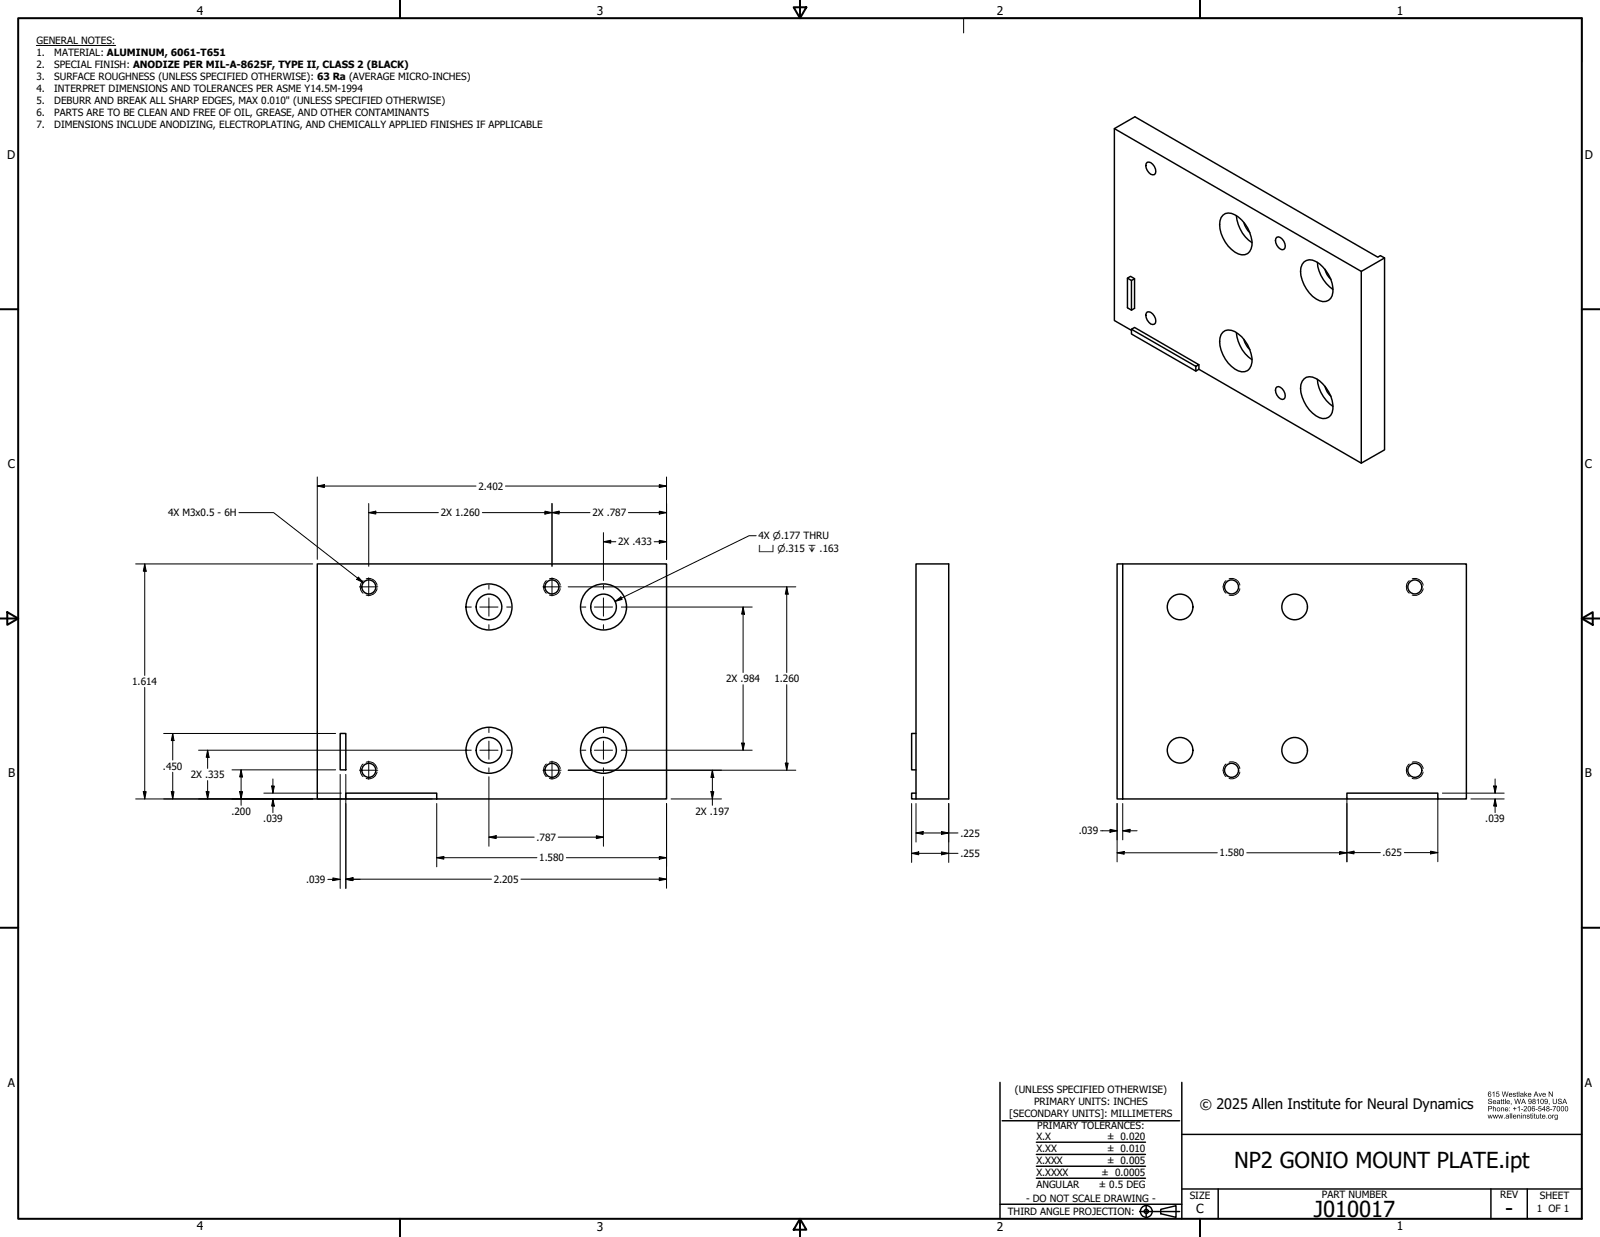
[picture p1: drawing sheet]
<svg xmlns="http://www.w3.org/2000/svg" width="559mm" height="432mm" viewBox="0 0 559 432" stroke-linecap="round" stroke-linejoin="round" font-family="sans-serif">
<!-- layer: Hidden Narrow (ANSI) -->
<g fill="none" stroke="#000" stroke-width=".35">
<path d="M126.8 202.7a2.87 2.87 0 0 0 0 4.4M127.9 202.1a2.94 2.94 0 0 1 3.8 2.2M131.7 205.5a2.94 2.94 0 0 1-3.8 2.2M190.8 202.7a2.87 2.87 0 0 0 0 4.4M191.9 202.1a2.85 2.85 0 0 1 3.7 2.2M195.6 205.5a2.85 2.85 0 0 1-3.7 2.2M428.2 202.7a2.87 2.87 0 0 0 0 4.4M429.3 202.1a2.85 2.85 0 0 1 3.7 2.2M433 205.5a2.85 2.85 0 0 1-3.7 2.2M492.2 202.7a2.87 2.87 0 0 0 0 4.4M493.2 202.1a2.94 2.94 0 0 1 3.8 2.2M497 205.5a2.94 2.94 0 0 1-3.8 2.2"/>
<path d="M126.8 266.7a2.87 2.87 0 0 0 0 4.4M127.9 266.1a2.84 2.84 0 0 1 3.8 2.2M131.7 269.5a2.94 2.94 0 0 1-3.8 2.2M190.8 266.7a2.87 2.87 0 0 0 0 4.4M191.9 266.1a2.76 2.76 0 0 1 3.7 2.2M195.6 269.5a2.85 2.85 0 0 1-3.7 2.2M428.2 266.7a2.87 2.87 0 0 0 0 4.4M429.3 266.1a2.76 2.76 0 0 1 3.7 2.2M433 269.5a2.85 2.85 0 0 1-3.7 2.2M492.2 266.7a2.87 2.87 0 0 0 0 4.4M493.2 266.1a2.84 2.84 0 0 1 3.8 2.2M497 269.5a2.94 2.94 0 0 1-3.8 2.2"/>
</g>
<!-- layer: Visible (ANSI) -->
<g fill="none" stroke="#000" stroke-width=".51">
<path d="M389.2 44.9l86.2 49.8 8.2-4.7M400.7 56.6a2.89 2.89 0 0 1 2.5 4.4 2.89 2.89 0 0 1-2.5-4.4zM427.1 75.1a3.4 3.4 0 0 1 4.2-.1 12.2 12.2 0 0 1 6 10.6 3.3 3.3 0 0 1-4.8 3 11.8 11.8 0 0 1-6.4-11.5l.4-1.2zM431.8 75.2a12.9 12.9 0 0 0 5.5 9.5M434.4 77.7l.8 1.9 1.3 1.6M393.8 97.1l1.4 .8 1-.6v10.3l-1 .7v-10.4M396.2 97.3l-1.4-.8-1 .6v10.3l1.4 .9M446 82.8a2.44 2.44 0 0 1 2.8 2.3v1.5l-.4 .5a2.44 2.44 0 0 1-2.8-2.3v-1.6zM455.4 91.4a3.4 3.4 0 0 1 4.2-.1 11.8 11.8 0 0 1 5.7 11.9 3.4 3.4 0 0 1-5.7 1.1 12.1 12.1 0 0 1-5.3-10.9zM460.1 91.6a12.5 12.5 0 0 0 5.4 9.4M462.7 94a7 7 0 0 0 2.1 3.5M475.4 94.7v67"/>
<path d="M395.2 114.9l1-.6 22.5 13-1.1 .6zM395.2 114.9v1.7l22.4 12.9M395.2 115.3l-6-3.4v-67l7.2-4.1 84.8 49 .9-.6 1.5 .8v67l-8.2 4.7-56.7-32.8M400.7 108.9a3 3 0 0 1 2.8 3.9l-.3 .4a2.91 2.91 0 0 1-2.9-3.9zM427.1 116a3.9 3.9 0 0 1 5.4 .6 12.4 12.4 0 0 1 4.8 9.8 3.3 3.3 0 0 1-4.8 3.1 11.8 11.8 0 0 1-6.4-11.6l.4-1.1zM431.8 116.1a12.9 12.9 0 0 0 5.5 9.4M434.4 118.4a8.2 8.2 0 0 0 2.1 3.6M418.7 127.3v1.6l-1.1 .6v-1.6M446 135.1a2.44 2.44 0 0 1 2.8 2.3v1.5l-.4 .4a2.44 2.44 0 0 1-2.8-2.3v-1.5zM455.4 132.3a3.4 3.4 0 0 1 4.2-.2 11.8 11.8 0 0 1 5.7 11.9 3.4 3.4 0 0 1-5.7 1.2 12.3 12.3 0 0 1-5.3-11zM460.1 132.4a12.5 12.5 0 0 0 5.4 9.5M462.7 134.8a7 7 0 0 0 2.1 3.6"/>
<path d="M319.9 196.8h11.4v82.1h-11.4zM390.1 196.8h2v82.1h-2zM392.1 196.8h120v82.1h-9.9M118.8 256h2v12.7h-2zM319.9 256h-1.5v12.7h1.5M120.8 276.9h31.7v2h-31.7zM120.8 278.9h-10v-82.1h122v82.1h-80.3M319.9 276.9h-1.5v2h1.5M392.1 278.9h78.3M470.4 276.9h31.8v2h-31.8z"/>
<circle cx="128.8" cy="204.9" r="2.44"/>
<circle cx="170.8" cy="211.9" r="4.5"/>
<circle cx="170.8" cy="211.9" r="8"/>
<circle cx="192.8" cy="204.9" r="2.44"/>
<circle cx="210.8" cy="211.9" r="4.5"/>
<circle cx="210.8" cy="211.9" r="8"/>
<circle cx="412.1" cy="211.9" r="4.5"/>
<circle cx="430.1" cy="204.9" r="2.44"/>
<circle cx="452.2" cy="211.9" r="4.5"/>
<circle cx="494.1" cy="204.9" r="2.44"/>
<circle cx="128.8" cy="268.9" r="2.44"/>
<circle cx="170.8" cy="261.9" r="4.5"/>
<circle cx="170.8" cy="261.9" r="8"/>
<circle cx="192.8" cy="268.9" r="2.44"/>
<circle cx="210.8" cy="261.9" r="4.5"/>
<circle cx="210.8" cy="261.9" r="8"/>
<circle cx="412.1" cy="261.9" r="4.5"/>
<circle cx="430.1" cy="268.9" r="2.44"/>
<circle cx="452.2" cy="261.9" r="4.5"/>
<circle cx="494.1" cy="268.9" r="2.44"/>
</g>
<!-- layer: Border (ANSI) -->
<g fill="none" stroke="#000" stroke-width=".7">
<path d="M139.7 0v6.3M279.4 0v6.3M419.1 0v6.3M6.4 6.3h546v419.1h-546zM277.2 2.5h4.4l-2.2 3.8zM0 107.9h6.3M552.4 107.9h6.4M0 215.9h6.3M2.5 213.7l3.8 2.2-3.8 2.2zM552.4 215.9h6.4M552.5 215.9l3.8-2.2v4.4zM0 323.8h6.3"/>
<path d="M552.4 323.8h6.4M139.7 425.4v6.4M279.4 425.4v6.4M279.4 425.4l2.2 3.9h-4.4zM419.1 425.4v6.4"/>
</g>
<!-- layer: Title (ANSI) -->
<g fill="none" stroke="#000" stroke-width=".51">
<path d="M349.2 377.8v47.6M412.7 377.8v47.6M350 391.2h62M361.9 398.7h38.1M412.7 396h139.7M361.9 403h38.1M361.9 411.3h38.1M361.9 407.1h38.1M412.7 415h139.7M425.4 415v10.4M520.7 415v10.4M533.4 415v10.4"/>
<path d="M349.2 420.4h63.5M398 422.9h14M400.3 420.6v4.6M405.4 422.1l5.3-1.2v4l-5.3-1.2z"/>
<circle cx="400.3" cy="422.9" r="2.06"/>
<circle cx="400.3" cy="422.9" r=".73"/>
</g>
<!-- layer: Symbol (ANSI) -->
<path d="M12.7 15.9h27.7M336.5 11.5v-5.2h215.9v15.5M83.4 178.9h12.2l31.3 24.5M264.1 187h-2.5l-46.8 22.9M125.2 201.4l1.7 2-2.3-1.2zM214.8 209.9l2.1-1.6 .4 .9z" fill="none" stroke="#000" stroke-width=".35"/>
<!-- layer: Center Mark (ANSI) -->
<g fill="none" stroke="#000" stroke-width=".35">
<path d="M125.6 204.9h6.4M128.8 201.7v6.3M163.1 211.9h1.5M167.6 211.9h6.3M170.8 204.2v1.5M170.8 208.7v6.4M170.8 218.1v1.4M177 211.9h1.4M189.6 204.9h6.4M192.8 201.7v6.3M203.1 211.9h1.5M207.6 211.9h6.3"/>
<path d="M210.8 204.2v1.5M210.8 208.7v6.4M210.8 218.1v1.4M217 211.9h1.4M170.8 254.2v1.5M170.8 258.7v6.3M210.8 254.2v1.5M210.8 258.7v6.3M125.6 268.9h6.4M128.8 265.7v6.3M163.1 261.9h1.5M167.6 261.9h6.3"/>
<path d="M170.8 268v1.6M177 261.9h1.4M189.6 268.9h6.4M192.8 265.7v6.3M203.1 261.9h1.5M207.6 261.9h6.3M210.8 268v1.6M217 261.9h1.4"/>
</g>
<!-- layer: Dimension (ANSI) -->
<g fill="none" stroke="#000" stroke-width=".35">
<path d="M110.8 169.7l2.5-.5v1zM110.8 169.7h55.4M110.8 166.5v28.8M128.8 178.9l2.5-.5v1.1zM128.8 178.9h24.3M128.8 175.8v21.9M168.5 178.9h37.6M176.5 169.7h56.3M190.3 178.4l2.5 .5-2.5 .6zM192.8 175.8v21.9M192.8 178.9l2.5-.5v1.1zM219.5 178.9h13.3"/>
<path d="M230.3 178.4l2.5 .5-2.5 .6zM230.3 169.2l2.5 .5-2.5 .5zM232.8 166.5v28.8M47.4 196.8h61.8M50.5 196.9v38.9M50.5 196.9l.6 2.5h-1.1zM210.8 185.9v16.7M210.8 189.1l2.5-.5v1zM210.8 189.1h4.3M228.5 189.1h4.3M230.3 188.6l2.5 .5-2.5 .5zM198.4 204.9h12.3"/>
<path d="M210.9 204.9h67M218.4 211.9h44.3M259.5 211.9v22.9M259.5 211.9l.5 2.5h-1zM274.8 204.9v29.9M274.8 204.9l.5 2.5h-1zM50.5 240v38.9M259.5 239v22.9M274.8 239v29.9M57.1 256h60.1M60.3 256l.5 2.5h-1zM60.3 256v9.3"/>
<path d="M259 259.4h1l-.5 2.5zM47.4 278.9h103.5M50 276.4h1.1l-.6 2.5zM59.8 276.4h1l-.5 2.5zM60.3 269.6v9.3M69.3 261.9h93.8M72 276.4h1l-.5 2.5zM72.5 261.9v6.3M72.5 272.5v6.4M72.5 261.9l.5 2.5h-1zM81 268.7h36.2M83.7 276.4h1l-.5 2.5z"/>
<path d="M84.2 268.7v12.4M84.2 268.7l.5 2.5h-1zM92.1 276.9h27.1M94.9 274.4h.9l-.5 2.5zM95.3 271.9v5M95.3 278.9v4.8M95.3 278.9l.5 2.5h-.9zM118.8 270.3v39.8M120.8 270.3v39.8M170.8 271.1v24.3M198.4 268.9h12.3M210.8 271.1v24.3"/>
<path d="M210.9 268.9h67M218.4 261.9h44.3M234.4 278.9h17.6M248.3 276.4h1l-.5 2.5zM248.8 268.9v12.2M248.8 268.9l.5 2.5h-1zM274.3 266.4h1l-.5 2.5zM470.4 278.4v22.5M502.2 278.4v22.4M503.7 276.9h21.6M513.7 278.9h11.6M521.7 274.4h1l-.5 2.5z"/>
<path d="M522.2 278.9l.5 2.5h-1zM522.2 271.9v5M522.2 278.9v4.8M152.5 280.5v22.1M152.5 299.4l2.5-.4v.9zM152.5 299.4h35M170.8 292.2l2.5-.5v1zM170.8 292.2h15.8M194.9 292.2h15.9M197.8 299.4h35M208.3 291.7l2.5 .5-2.5 .5zM230.3 299l2.5 .4-2.5 .5z"/>
<path d="M232.8 280.5v29.6M318.4 297.9l2.5-.5v1zM318.4 297.9h16.2M318.4 280.5v20.6M319.9 290.8l2.5-.5v1zM319.9 290.8h14.7M319.9 280.5v13.4M328.8 290.3l2.5 .5-2.5 .5zM328.8 297.4l2.5 .5-2.5 .5zM331.3 280.5v20.6M384.4 290h5.7M387.7 289.5l2.4 .5-2.4 .5z"/>
<path d="M390.1 297.7l2.5-.5v1zM390.1 297.7h35M390.1 280.5v20.4M392.1 290l2.6-.5v1zM392.1 290h5M392.1 280.5v12.7M467.9 297.2l2.5 .5-2.5 .5zM470.4 297.6l2.5-.5v1zM482.1 297.6l-46.7 .1M490.5 297.6h11.7M499.6 297.1l2.6 .5-2.6 .5zM114.5 307h4.3"/>
<path d="M116.3 306.5l2.5 .5-2.5 .4zM120.8 306.9l2.5-.5v1zM120.8 307l2.5-.5v.9zM120.8 306.9h50.8M120.8 307h5M181.9 306.9h50.9M230.3 306.4l2.5 .5-2.5 .5z"/>
</g>
<g fill="#000">
<path d="M110.8 169.7l2.5-.5v1z" fill-rule="evenodd"/>
<path d="M128.8 178.9l2.5-.5v1.1z" fill-rule="evenodd"/>
<path d="M190.3 178.4l2.5 .5-2.5 .6z" fill-rule="evenodd"/>
<path d="M192.8 178.9l2.5-.5v1.1z" fill-rule="evenodd"/>
<path d="M230.3 178.4l2.5 .5-2.5 .6z" fill-rule="evenodd"/>
<path d="M230.3 169.2l2.5 .5-2.5 .5z" fill-rule="evenodd"/>
<path d="M50.5 196.9l.6 2.5h-1.1z" fill-rule="evenodd"/>
<path d="M210.8 189.1l2.5-.5v1z" fill-rule="evenodd"/>
<path d="M230.3 188.6l2.5 .5-2.5 .5z" fill-rule="evenodd"/>
<path d="M259.5 211.9l.5 2.5h-1z" fill-rule="evenodd"/>
<path d="M274.8 204.9l.5 2.5h-1z" fill-rule="evenodd"/>
<path d="M60.3 256l.5 2.5h-1z" fill-rule="evenodd"/>
<path d="M259 259.4h1l-.5 2.5z" fill-rule="evenodd"/>
<path d="M50 276.4h1.1l-.6 2.5z" fill-rule="evenodd"/>
<path d="M59.8 276.4h1l-.5 2.5z" fill-rule="evenodd"/>
<path d="M72 276.4h1l-.5 2.5z" fill-rule="evenodd"/>
<path d="M72.5 261.9l.5 2.5h-1z" fill-rule="evenodd"/>
<path d="M83.7 276.4h1l-.5 2.5z" fill-rule="evenodd"/>
<path d="M84.2 268.7l.5 2.5h-1z" fill-rule="evenodd"/>
<path d="M94.9 274.4h.9l-.5 2.5z" fill-rule="evenodd"/>
<path d="M248.3 276.4h1l-.5 2.5z" fill-rule="evenodd"/>
<path d="M248.8 268.9l.5 2.5h-1z" fill-rule="evenodd"/>
<path d="M274.3 266.4h1l-.5 2.5z" fill-rule="evenodd"/>
<path d="M521.7 274.4h1l-.5 2.5z" fill-rule="evenodd"/>
<path d="M95.3 278.9l.5 2.5h-.9z" fill-rule="evenodd"/>
<path d="M152.5 299.4l2.5-.4v.9z" fill-rule="evenodd"/>
<path d="M170.8 292.2l2.5-.5v1z" fill-rule="evenodd"/>
<path d="M208.3 291.7l2.5 .5-2.5 .5z" fill-rule="evenodd"/>
<path d="M230.3 299l2.5 .4-2.5 .5z" fill-rule="evenodd"/>
<path d="M318.4 297.9l2.5-.5v1z" fill-rule="evenodd"/>
<path d="M319.9 290.8l2.5-.5v1z" fill-rule="evenodd"/>
<path d="M328.8 290.3l2.5 .5-2.5 .5z" fill-rule="evenodd"/>
<path d="M328.8 297.4l2.5 .5-2.5 .5z" fill-rule="evenodd"/>
<path d="M387.7 289.5l2.4 .5-2.4 .5z" fill-rule="evenodd"/>
<path d="M390.1 297.7l2.5-.5v1z" fill-rule="evenodd"/>
<path d="M392.1 290l2.6-.5v1z" fill-rule="evenodd"/>
<path d="M467.9 297.2l2.5 .5-2.5 .5z" fill-rule="evenodd"/>
<path d="M470.4 297.6l2.5-.5v1z" fill-rule="evenodd"/>
<path d="M499.6 297.1l2.6 .5-2.6 .5z" fill-rule="evenodd"/>
<path d="M522.2 278.9l.5 2.5h-1z" fill-rule="evenodd"/>
<path d="M116.3 306.5l2.5 .5-2.5 .4z" fill-rule="evenodd"/>
<path d="M120.8 306.9l2.5-.5v1z" fill-rule="evenodd"/>
<path d="M120.8 307l2.5-.5v.9z" fill-rule="evenodd"/>
<path d="M230.3 306.4l2.5 .5-2.5 .5z" fill-rule="evenodd"/>
</g>
<!-- layer: Symbol (ANSI) -->
<g fill="#000">
<path d="M125.2 201.4l1.7 2-2.3-1.2z" fill-rule="evenodd"/>
<path d="M214.8 209.9l2.1-1.6 .4 .9z" fill-rule="evenodd"/>
</g>
<g fill="#000">
<path d="M540.9 381h.2l1 1.4v-1.4h.2v1.8h-.2l-1-1.4v1.4h-.2zM539 381.8l-.1 .3h.8l-.3-.4zM538.8 381.7a.62 .62 0 0 1 .8-.1 .62 .62 0 0 1 .3 .6h-1a.38 .38 0 0 0 .3 .5 .38 .38 0 0 0 .4-.3h.3a.67 .67 0 0 1-1 .3 .67 .67 0 0 1-.1-1zM537.3 381.5h.3l.3 1.1 .4-1.1h.3l-.5 1.3h-.3zM536.4 381.2l-.3 .9h.7zM536.3 381h.3l.7 1.8h-.3l-.2-.5h-.7l-.2 .5h-.3zM534 381.8l-.2 .3h.8l-.2-.4zM533.8 381.7a.62 .62 0 0 1 .7-.1 .62 .62 0 0 1 .3 .6h-1a.38 .38 0 0 0 .3 .5 .38 .38 0 0 0 .5-.3h.2a.67 .67 0 0 1-1 .3 .67 .67 0 0 1 0-1zM532.4 381h.2v1.1l.8-.6-.5 .5 .6 .8h-.3l-.4-.6-.2 .6h-.2zM531.2 382.3v.3l.3 .1 .3-.5zM531 381.7l1-.1 .1 1.2-.3-.1a.49 .49 0 0 1-.6 .2 .49 .49 0 0 1-.2-.7 .49 .49 0 0 1 .7-.1l.1-.4-.8 .2zM530.4 381h.2v1.8h-.2zM529.8 381.2l.2-.1v.4h.2l-.2 .2v.9l.2 .2-.4-.1-.2-1zM528.5 381.6l.5-.1 .4 .2h-.6l-.1 .3a.54 .54 0 0 1 .7 .4 .54 .54 0 0 1-.5 .6 .54 .54 0 0 1-.5-.6l.5 .3 .3-.2-.8-.4zM527.3 381.8l-.1 .3h.7l-.2-.4zM527.1 381.7a.61 .61 0 0 1 .8-.1 .61 .61 0 0 1 .3 .6h-1a.39 .39 0 0 0 .3 .5 .39 .39 0 0 0 .4-.3h.3a.67 .67 0 0 1-1 .3 .67 .67 0 0 1-.1-1zM524.5 381h.3l.3 1.6 .4-1.6h.3l.4 1.6 .4-1.6h.2l-.5 1.8h-.2l-.4-1.6-.5 1.6h-.2zM522.7 381h.9v.3h-.7l-.1 .4a.6 .6 0 0 1 .8 .3 .6 .6 0 0 1-.4 .8 .6 .6 0 0 1-.7-.4l.2-.1a.38 .38 0 0 0 .6 .2 .38 .38 0 0 0 0-.6 .38 .38 0 0 0-.6 .1h-.2zM521.2 381.5l.7-.5v1.8h-.2v-1.4l-.5 .3zM519.9 382.3a.4 .4 0 0 0 .8 0 .4 .4 0 0 0-.8 0zM519.8 381.2l.7-.2 .3 .5h-.2a.36 .36 0 0 0-.5-.3 .36 .36 0 0 0-.2 .5v.2a.58 .58 0 0 1 .9 .2 .58 .58 0 0 1-.5 .8 .58 .58 0 0 1-.6-.6z" fill-rule="evenodd"/>
<path d="M543.1 389.8a.45 .45 0 0 0 .9 0 .45 .45 0 0 0-.9 0zM543 389.3l1-.2v1.2a.57 .57 0 0 1-.4 .7 .57 .57 0 0 1-.7-.4l.3 .1a.39 .39 0 0 0 .5 0 .39 .39 0 0 0 .1-.4 .63 .63 0 0 1-.9-.1 .63 .63 0 0 1 .1-.9zM542.1 389.1l.2 .2 .5-.1-.4 .3-.1 .9h-.2zM540.9 389.8a.46 .46 0 0 0 .9 0 .46 .46 0 0 0-.9 0zM540.6 389.8a.7 .7 0 0 1 1.4 0 .7 .7 0 0 1-1.4 0zM540.1 390.2h.2v.2h-.2zM538.9 389.4l-.1 .3h.7l-.2-.4zM538.7 389.3a.61 .61 0 0 1 .7-.1 .61 .61 0 0 1 .3 .6h-.9a.38 .38 0 0 0 .2 .5 .38 .38 0 0 0 .5-.3h.2a.67 .67 0 0 1-1 .3 .67 .67 0 0 1 0-1zM537.9 388.8l.3-.1v.4h.2l-.2 .2v.9l.2 .2-.4-.1-.2-1zM536.5 389.1h.2v1l.3 .2 .3-.2v-1h.3v1.3l-1-.1zM535.8 388.8l.2-.1v.4h.3l-.3 .2v.8l.3 .3-.4-.1zM535.2 389.1h.2v1.3h-.2zM535.2 388.6l.2 .3zM534.6 388.8l.2-.1v.4h.2l-.2 .2v.9l.2 .2-.4-.1zM533.3 389.2l.7-.1 .2 .4-.6-.2-.1 .3a.54 .54 0 0 1 .7 .4 .54 .54 0 0 1-.5 .6 .54 .54 0 0 1-.5-.6l.5 .3 .3-.2-.7-.4zM531.8 389.1l1 .1 .1 1.2h-.2v-.9l-.3-.2-.3 .2v.9h-.3zM531.3 389.1h.2v1.3h-.2zM531.3 388.6l.2 .3zM529.9 389.1l1 .1v1.2h-.2v-.9l-.3-.2-.3 .2v.9h-.2zM528.7 389.4l-.1 .3h.8l-.2-.4zM528.6 389.3a.61 .61 0 0 1 .7-.1 .61 .61 0 0 1 .3 .6h-1a.38 .38 0 0 0 .3 .5 .38 .38 0 0 0 .5-.3h.2a.67 .67 0 0 1-1 .3 .67 .67 0 0 1 0-1zM527.9 388.6h.2v1.8h-.2zM527.3 388.6h.3v1.8h-.3zM526.1 389.9v.3l.4 .1 .3-.5zM526 389.3l.9-.1 .2 1.2-.3-.1a.5 .5 0 0 1-.7 .2 .5 .5 0 0 1-.2-.7 .5 .5 0 0 1 .7-.2l.1-.2-.8 .1zM525.3 390.2h.2v.2h-.2zM523.2 389.1h.2l.3 1.1 .3-1.1h.2l.3 1 .3-1h.2l-.4 1.3h-.2l-.3-1-.2 1h-.3zM521.4 389.1h.2l.3 1.1 .3-1.1h.2l.3 1 .3-1h.2l-.4 1.3h-.3l-.2-1-.3 1h-.2zM519.6 389.1h.2l.3 1.1 .3-1.1h.2l.2 1 .3-1h.3l-.5 1.3h-.2l-.2-1-.3 1h-.2z" fill-rule="evenodd"/>
<path d="M546.4 383.7l-.3 .9h.7zM546.3 383.6h.3l.7 1.8h-.3l-.2-.6h-.7l-.2 .6h-.3zM544.3 383.7a.71 .71 0 0 1 1.1 .4h-.2a.4 .4 0 0 0-.4-.4 .4 .4 0 0 0-.4 .5h.1a.69 .69 0 0 1 .9 .5 .69 .69 0 0 1-.5 .9 .69 .69 0 0 1-.8-.6l.2-.2a.44 .44 0 0 0 .5 .5 .44 .44 0 0 0 .2-.7h-.1a.58 .58 0 0 1-.7-.2 .58 .58 0 0 1 .1-.7zM542.3 383.6h.2v1a.49 .49 0 0 0 .5 .6 .49 .49 0 0 0 .5-.6v-1h.2v1a.72 .72 0 0 1-.7 .8 .72 .72 0 0 1-.7-.8zM540.9 385.1h.3l-.2 .6zM539.6 384.1a.39 .39 0 0 0 .7 0 .39 .39 0 0 0-.7 0zM539.6 383.7a.87 .87 0 0 1 1.1 .7 .87 .87 0 0 1-.8 1l-.5-.4 .7 .2 .3-.7a.58 .58 0 0 1-.9 .1 .58 .58 0 0 1 .1-.9zM538.3 383.9a.85 .85 0 0 0 .4 1.3l.2-.3a.64 .64 0 0 0 .1-.7 .64 .64 0 0 0-.7-.3zM538.2 383.6a.84 .84 0 0 1 1 .9 .84 .84 0 0 1-.9 .8l-.3-.8zM536.7 384l.7-.5v1.9h-.2v-1.5l-.5 .3zM535.5 384a.29 .29 0 0 0 .5 0 .29 .29 0 0 0-.5 0zM535.4 384.9a.37 .37 0 0 0 .7 0 .37 .37 0 0 0-.7 0zM535.4 383.7a.49 .49 0 0 1 .7-.1 .49 .49 0 0 1-.1 .8 .54 .54 0 0 1 .2 .8 .54 .54 0 0 1-.9 0 .54 .54 0 0 1 .2-.8l-.3-.3zM533.9 384.1a.4 .4 0 0 0 .8 0 .4 .4 0 0 0-.8 0zM533.9 383.7a.87 .87 0 0 1 1.1 .7 .87 .87 0 0 1-.7 1l-.5-.4 .7 .2 .2-.7a.58 .58 0 0 1-.8 .1 .58 .58 0 0 1 0-.9zM532.1 383.7l-.3 .9h.6zM531.9 383.6h.3l.7 1.8h-.2l-.2-.6h-.8l-.2 .6h-.3zM528.9 383.6h.2l.4 1.5 .4-1.5h.3l.4 1.5 .4-1.5h.2l-.5 1.8h-.2l-.5-1.6-.4 1.6h-.2zM527.7 385.1h.2l-.2 .6zM526.5 384.3l-.1 .3h.7l-.2-.3zM526.3 384.2a.61 .61 0 0 1 .7-.1 .61 .61 0 0 1 .3 .7h-.9a.38 .38 0 0 0 .2 .4 .38 .38 0 0 0 .5-.2h.2a.66 .66 0 0 1-1 .3 .66 .66 0 0 1 0-1.1zM525.6 383.6h.3v1.8h-.3zM525 383.7l.2-.1v.5h.2l-.2 .1v.9l.2 .3-.4-.1-.2-1.1zM524.3 383.7l.2-.1v.5h.2l-.2 .1v.8l.2 .4-.4-.1zM523 384.9v.3h.4l.3-.5zM523 384.1l.8 .1 .2 1.2-.3-.2a.49 .49 0 0 1-.7 .2 .49 .49 0 0 1-.2-.6 .49 .49 0 0 1 .7-.2v-.4l-.7 .2zM521.7 384.3l-.1 .3h.7l-.2-.3zM521.5 384.2a.61 .61 0 0 1 .7-.1 .61 .61 0 0 1 .3 .7h-.9a.38 .38 0 0 0 .2 .4 .38 .38 0 0 0 .5-.2h.2a.66 .66 0 0 1-1 .3 .66 .66 0 0 1 0-1.1zM519.9 383.7a.72 .72 0 0 1 1.2 .4h-.3a.4 .4 0 0 0-.4-.4 .4 .4 0 0 0-.4 .5h.2a.69 .69 0 0 1 .8 .4 .69 .69 0 0 1-.4 .9 .69 .69 0 0 1-.8-.4l-.1-.3h.2a.44 .44 0 0 0 .5 .5 .44 .44 0 0 0 .3-.7h-.2a.58 .58 0 0 1-.6-.2 .58 .58 0 0 1 0-.7z" fill-rule="evenodd"/>
<path d="M546.8 386.4a.86 .86 0 0 0 .4 1.3l.2-.1a.86 .86 0 0 0-.4-1.3zM546.8 386.2a.84 .84 0 0 1 .9 .8 .84 .84 0 0 1-.9 .9l-.3-.9zM545.4 386.4a.86 .86 0 0 0 .4 1.3l.1-.1a.86 .86 0 0 0-.4-1.3zM545.4 386.2a.84 .84 0 0 1 .9 .8 .84 .84 0 0 1-.9 .9l-.3-.9zM544 386.4a.86 .86 0 0 0 .4 1.3l.1-.1a.84 .84 0 0 0-.4-1.3zM543.9 386.2a.84 .84 0 0 1 1 .8 .84 .84 0 0 1-.9 .9l-.3-.9zM542.3 386.1h1.2l-.7 1.8h-.3l.1-.5 .6-1.1h-.9zM541.4 387.1h.7v.3h-.7zM540.3 386.6a.3 .3 0 0 0 .6 0 .3 .3 0 0 0-.6 0zM540.2 387.4a.4 .4 0 0 0 .8 0 .4 .4 0 0 0-.8 0zM540.2 386.2a.49 .49 0 0 1 .8 0 .49 .49 0 0 1-.1 .7 .55 .55 0 0 1 .1 .8 .55 .55 0 0 1-.8 0 .55 .55 0 0 1 .2-.8l-.3-.2zM539.3 386.4l-.5 .9h.5zM539.4 386.1h.1v1.2h.3l-.3 .6h-.2v-.4h-.8zM537.4 386.1h.9v.2h-.7l-.1 .5a.6 .6 0 0 1 .8 .3 .6 .6 0 0 1-.4 .8 .6 .6 0 0 1-.7-.5h.2a.39 .39 0 0 0 .6 .2 .39 .39 0 0 0 0-.6 .39 .39 0 0 0-.6 .1l-.2-.1zM536.3 387.1h.7v.3h-.7zM535.2 387.4a.4 .4 0 0 0 .8 0 .4 .4 0 0 0-.8 0zM535.1 386.3l.7-.2 .3 .4h-.2a.36 .36 0 0 0-.5-.2 .36 .36 0 0 0-.2 .4v.3a.58 .58 0 0 1 .9 .2 .58 .58 0 0 1-.5 .8 .58 .58 0 0 1-.6-.7zM533.9 386.4a.86 .86 0 0 0 .4 1.3l.1-.1a.85 .85 0 0 0-.4-1.3zM533.8 386.2a.84 .84 0 0 1 .9 .8 .84 .84 0 0 1-.9 .9l-.3-.9zM532.3 386.2a.63 .63 0 0 1 1 .3 .63 .63 0 0 1-.5 .8l-.4 .4h.9v.2h-1.2l.5-.7a.48 .48 0 0 0 .5-.4 .48 .48 0 0 0-.5-.5l-.5 .3zM531.3 387.1h.6v.3h-.6zM530 386.5l.7-.4v1.8h-.2v-1.4l-.5 .3zM528.9 386.4h.2v.5h.5v.2h-.5v.5h-.2v-.5h-.5v-.2h.5zM527.1 387.7h.3v.2h-.3zM527.1 386.6h.3v.2h-.3zM525.9 386.8l-.1 .3h.7l-.2-.3zM525.7 386.7a.61 .61 0 0 1 .8-.1 .61 .61 0 0 1 .3 .7h-1a.39 .39 0 0 0 .3 .5 .39 .39 0 0 0 .4-.3h.3a.66 .66 0 0 1-1.1 .3 .66 .66 0 0 1 0-1.1zM524.2 386.6l1 .1 .1 1.2h-.2l-.1-1-.2-.1-.3 .2-.1 .9h-.2zM523 387.3a.46 .46 0 0 0 .9 0 .46 .46 0 0 0-.9 0zM522.7 387.3a.7 .7 0 0 1 1.4 0 .7 .7 0 0 1-1.4 0zM521.4 386.1h.2v.6a.47 .47 0 0 1 .6-.1 .47 .47 0 0 1 .3 .5v.8h-.2l-.1-1-.2-.2-.3 .2-.1 1h-.2zM520 386.3v.7l.6-.1a.33 .33 0 0 0 .3-.4 .33 .33 0 0 0-.5-.2zM519.7 386.1h1a.55 .55 0 0 1 .4 .7 .55 .55 0 0 1-.7 .4h-.4v.7h-.3z" fill-rule="evenodd"/>
</g>
<g font-size="7.7">
<text x="431" y="407.6">NP2 GONIO MOUNT PLATE.ipt</text>
<text x="458.9" y="424.8">J010017</text>
<text x="525.7" y="424.4">-</text>
</g>
<text font-size="4.6" x="419.1" y="387.1">© 2025 Allen Institute for Neural Dynamics</text>
<text font-size="4.4" x="417.8" y="423.5">C</text>
<g font-size="4.2">
<text x="68.7" y="5.3">4</text>
<text x="208.4" y="5.3">3</text>
<text x="348.1" y="5.3">2</text>
<text x="487.8" y="5.3">1</text>
<text x="2.5" y="55.5">D</text>
<text x="553.5" y="55.5">D</text>
<text x="2.8" y="163.4">C</text>
<text x="553.5" y="163.4">C</text>
<text x="2.9" y="271.4">B</text>
<text x="553.5" y="271.4">B</text>
<text x="2.8" y="379.3">A</text>
<text x="553.5" y="379.3">A</text>
<text x="68.7" y="429.5">4</text>
<text x="208.4" y="429.6">3</text>
<text x="348.1" y="429.6">2</text>
<text x="487.8" y="429.5">1</text>
</g>
<g font-size="3.5">
<text x="12.7" y="15.3">GENERAL NOTES:</text>
<text x="12.7" y="23.7">2.</text>
<text x="12.7" y="19.5">1.</text>
<text x="18.9" y="23.7">SPECIAL FINISH: ANODIZE PER MIL-A-8625F, TYPE II, CLASS 2 (BLACK)</text>
<text x="18.9" y="19.5">MATERIAL: ALUMINUM, 6061-T651</text>
<text x="12.7" y="27.8">3.</text>
<text x="18.9" y="27.8">SURFACE ROUGHNESS (UNLESS SPECIFIED OTHERWISE): 63 Ra (AVERAGE MICRO-INCHES)</text>
<text x="12.7" y="32">4.</text>
<text x="18.9" y="32">INTERPRET DIMENSIONS AND TOLERANCES PER ASME Y14.5M-1994</text>
<text x="12.7" y="40.4">6.</text>
<text x="12.7" y="36.2">5.</text>
<text x="18.9" y="40.4">PARTS ARE TO BE CLEAN AND FREE OF OIL, GREASE, AND OTHER CONTAMINANTS</text>
<text x="18.9" y="36.2">DEBURR AND BREAK ALL SHARP EDGES, MAX 0.010&quot; (UNLESS SPECIFIED OTHERWISE)</text>
<text x="12.7" y="44.6">7.</text>
<text x="18.9" y="44.6">DIMENSIONS INCLUDE ANODIZING, ELECTROPLATING, AND CHEMICALLY APPLIED FINISHES IF APPLICABLE</text>
<text x="167.1" y="170.9">2.402</text>
<text x="58.7" y="180.2">4X M3x0.5 - 6H</text>
<text x="153.9" y="180.2">2X 1.260</text>
<text x="206.9" y="180.2">2X .787</text>
<text x="215.9" y="190.4">2X .433</text>
<text x="264.9" y="188.3">4X ⌀.177 THRU</text>
<text x="46.2" y="239.1">1.614</text>
<text x="253.6" y="238.1">2X .984</text>
<text x="270.4" y="238.1">1.260</text>
<text x="56.9" y="268.7">.450</text>
<text x="66.6" y="271.7">2X .335</text>
<text x="80.8" y="284.5">.200</text>
<text x="91.9" y="287">.039</text>
<text x="242.9" y="284.5">2X .197</text>
<text x="518.7" y="287">.039</text>
<text x="187.4" y="293.5">.787</text>
<text x="335.4" y="292">.225</text>
<text x="376.7" y="291.3">.039</text>
<text x="335.4" y="299.1">.255</text>
<text x="426" y="299">1.580</text>
<text x="482.9" y="298.9">.625</text>
<text x="188.3" y="300.7">1.580</text>
<text x="106.9" y="308.2">.039</text>
<text x="172.5" y="308.2">2.205</text>
<text x="354.5" y="381.6">(UNLESS SPECIFIED OTHERWISE)</text>
<text x="352.5" y="390">[SECONDARY UNITS]: MILLIMETERS</text>
<text x="361.1" y="385.8">PRIMARY UNITS: INCHES</text>
<text x="362.3" y="394.1">PRIMARY TOLERANCES:</text>
<text x="361.9" y="397.9">X.X</text>
<text x="386.7" y="398">± 0.020</text>
<text x="361.9" y="402.1">X.XX</text>
<text x="361.9" y="406.3">X.XXX</text>
<text x="386.7" y="402.1">± 0.010</text>
<text x="386.7" y="406.3">± 0.005</text>
<text x="361.9" y="410.5">X.XXXX</text>
<text x="384.7" y="410.5">± 0.0005</text>
<text x="358.4" y="419.7">- DO NOT SCALE DRAWING -</text>
<text x="361.9" y="414.6">ANGULAR</text>
<text x="383.8" y="414.7">± 0.5 DEG</text>
<text x="415.5" y="418.4">SIZE</text>
<text x="461.6" y="418.3">PART NUMBER</text>
<text x="523.9" y="418.3">REV</text>
<text x="537.8" y="418.4">SHEET</text>
<text x="352" y="424.2">THIRD ANGLE PROJECTION:</text>
<text x="536.7" y="423.2">1 OF 1</text>
</g>
<text font-size="3.3" x="264.9" y="192.7">⌴ ⌀.315 ↧ .163</text>
</svg>
